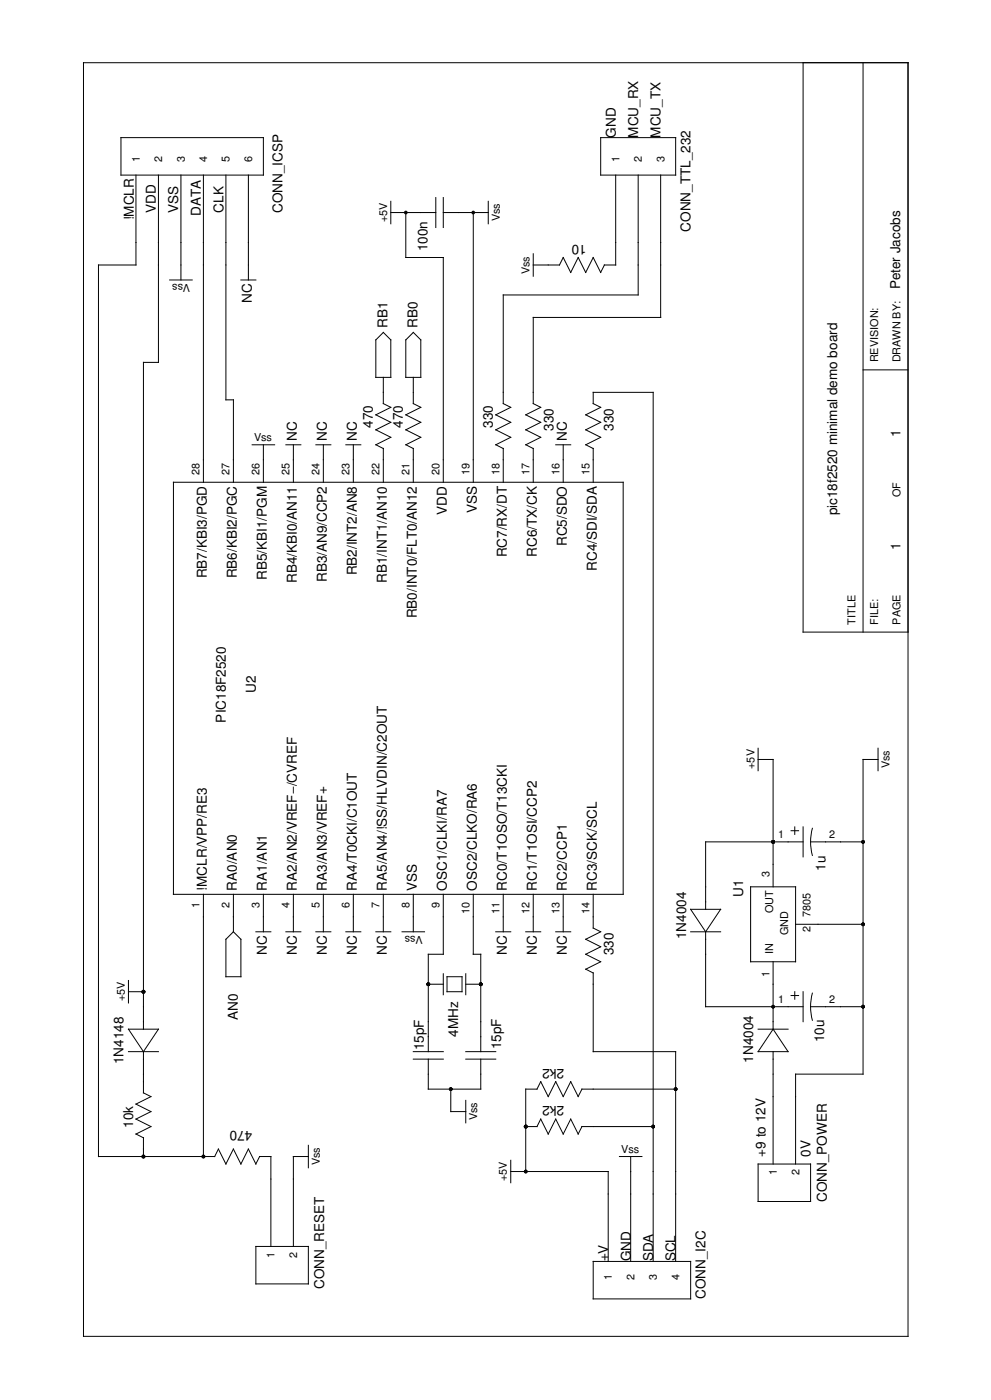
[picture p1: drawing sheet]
<svg xmlns="http://www.w3.org/2000/svg" width="210mm" height="297mm" viewBox="0 0 210 297" stroke-linecap="round" stroke-linejoin="round" font-family="sans-serif">
<g fill="none" stroke="#000" stroke-width=".21">
<path d="M17.7 13.3h174.6v269.9h-174.6zM170.1 13.3v120.7h22.2M182.8 13.3v120.7M25.6 29.2h30.2v7.9h-30.2zM28.8 37.1v19.1h-7.9v188.9h24.6l.8-1.6 1.5 3.2 1.6-3.2 1.6 3.2 1.6-3.2 1.6 3.2M33.6 37.1v39.7h-3.2v141.3M38.3 37.1v22.2M43.1 37.1v65.1M47.8 37.1v47.6h1.6v17.5M52.6 37.1v22.2M127.2 29.2h15.9v7.9h-15.9zM130.4 37.1v19.1h-2.4"/>
<path d="M135.2 37.1v25.4h-28.6v23l1.6 .8-3.2 1.6 3.2 1.6-3.2 1.6 3.2 1.6-3.2 1.6 1.6 .8v7.1M139.9 37.1v30.2h-27v18.2l1.6 .8-3.1 1.6 3.1 1.6-3.1 1.6 3.1 1.6-3.1 1.6 1.5 .8v7.1M35.9 59.3h4.8M51 59.3h3.2M82.8 45h9.5M82.8 42.7v4.7M86 45v9.6h7.9v47.6M92.3 41.9v6.3M93.9 41.9v6.3M93.9 45h9.5M100.2 45v57.2M103.4 42.7v4.7"/>
<path d="M112.9 56.2h5.6l.8-1.6 1.6 3.1 1.6-3.1 1.6 3.1 1.5-3.1 1.6 3.1M112.9 53.8v4.7M128 56.2l-.8 1.5M79.6 72l1.6-1.6 1.6 1.6v8h-3.2zM81.2 80v5.5l1.6 .8-3.2 1.6 3.2 1.6-3.2 1.6 3.2 1.6-3.2 1.6 1.6 .8v7.1M87.5 80v5.5l1.6 .8-3.1 1.6 3.1 1.6-3.1 1.6 3.1 1.6-3.1 1.6 1.5 .8v7.1M87.5 70.4l1.6 1.6v8h-3.1v-8zM182.8 78.4h9.5M53.4 94.3h4.8M55.8 94.3v7.9M60.5 94.3h3.2M62.1 94.3v7.9"/>
<path d="M66.9 94.3h3.2M68.5 94.3v7.9M73.3 94.3h3.1M74.8 94.3v7.9M117.7 94.3h3.2M119.3 94.3v7.9M36.7 102.2h95.3v87.3h-95.3zM125.6 102.2v-7.1l-1.5-.8 3.1-1.6-3.1-1.6 3.1-1.6-3.1-1.6 3.1-1.6-1.6-.8v-2.4h12.7v184.2M160.6 158.6v4.7M186 158.6v4.7M160.6 160.9h3.2v27M167.6 176h1.5"/>
<path d="M168.3 175.2v1.6M170.1 175.2v6.4M170.1 178.4h-20.6v14.3M171.7 178.4h11.1M172.1 175.5a11.1 11.1 0 0 0 0 5.8M186 160.9h-3.2v66.7h-14.3v19.1M43.1 189.5v55.6M49.4 197.5l1.6 1.6v7.9h-3.2v-7.9zM49.4 189.5v8M54.2 197.5h3.2M55.8 189.5v8M60.5 197.5h3.2"/>
<path d="M62.1 189.5v8M66.9 197.5h3.2M68.5 189.5v8M73.3 197.5h3.1M74.8 189.5v8M79.6 197.5h3.2M81.2 189.5v8M85.2 197.5h4.7M87.5 189.5v8M93.9 189.5v12.7h-3.2v20.7M100.2 189.5v12.7h1.6v20.7M105 197.5h3.2"/>
<path d="M106.6 189.5v8M111.4 197.5h3.1M112.9 189.5v8M117.7 197.5h3.2M119.3 189.5v8M125.6 189.5v7.2l1.6 .8-3.1 1.6 3.1 1.5-3.1 1.6 3.1 1.6-3.1 1.6 1.5 .8M146.3 197.5h6.3M146.3 192.7h6.3l-3.1 4.8zM149.5 197.5v15.8h20.6M159 187.9h9.5v15.9h-9.5zM168.5 195.9h14.3M27.2 210.2h3.2"/>
<path d="M27.2 207.8v4.7M27.2 218.1h6.4l-3.2 4.8zM90.7 208.6h3.2M93.9 206.4v4.4M94.7 207h3.2v3.2h-3.2zM98.7 206.4v4.4M98.7 208.6h3.1M125.6 206.2v16.7h17.5v44.4M160.6 218.1h6.3M163.8 218.1l3.1 4.8h-6.3zM163.8 203.8v14.3M167.6 211h1.5"/>
<path d="M168.3 210.2v1.6M170.1 210.2v6.3M171.7 213.3h11.1M172.1 210.5a11.1 11.1 0 0 0 0 5.7M27.2 222.9h6.4M30.4 222.9v8.7l1.6 .8-3.2 1.6 3.2 1.6-3.2 1.6 3.2 1.5-3.2 1.6M87.5 222.9h6.4M87.5 224.5h6.4M90.7 224.5v6.3h11.1v-6.3M95.5 230.8v4.8h3.2M98.7 222.9h6.3M98.7 224.5h6.3"/>
<path d="M98.7 233.2v4.7M111.4 238.7h2.3l.8-1.5 1.6 3.1 1.6-3.1 1.6 3.1 1.6-3.1 1.6 3.1 .8-1.6M123.2 230.8h19.9M123.2 238.7h15.1M123.3 230.8l-.8 1.6-1.6-3.2-1.6 3.2-1.6-3.2-1.6 3.2-1.6-3.2-.8 1.6h-2.3v17.5M163.8 222.9v23.8M28.8 240.3l1.6 .8M30.4 241.1v4M55 245.1h2.4v19M55 245.1l-.8 1.6M65.3 245.1h-3.2v19M65.3 242.7v4.8"/>
<path d="M108.2 248.3h20.6v19M108.2 245.9v4.8M131.2 245.1h4.8M133.6 245.1v22.2M160.6 246.7h11.1v7.9h-11.1zM54.2 264.1h11.1v8h-11.1zM125.6 267.3h20.7v8h-20.7z"/>
</g>
<g fill="#000">
<circle cx="86" cy="45" r=".4"/>
<circle cx="100.2" cy="45" r=".4"/>
<circle cx="163.8" cy="178.4" r=".4"/>
<circle cx="182.8" cy="178.4" r=".4"/>
<circle cx="182.8" cy="195.9" r=".4"/>
<circle cx="30.4" cy="210.2" r=".4"/>
<circle cx="90.7" cy="208.6" r=".4"/>
<circle cx="101.8" cy="208.6" r=".4"/>
<circle cx="163.8" cy="213.3" r=".4"/>
<circle cx="182.8" cy="213.3" r=".4"/>
<circle cx="95.5" cy="230.8" r=".4"/>
<circle cx="111.4" cy="238.7" r=".4"/>
<circle cx="138.3" cy="238.7" r=".4"/>
<circle cx="143.1" cy="230.8" r=".4"/>
<circle cx="30.4" cy="245.1" r=".4"/>
<circle cx="43.1" cy="245.1" r=".4"/>
<circle cx="111.4" cy="248.3" r=".4"/>
</g>
<g font-size="2.9">
<text x="130.4" y="29.2" transform="rotate(-90 130.4 29.2)">GND</text>
<text x="135.2" y="29.2" transform="rotate(-90 135.2 29.2)">MCU_RX</text>
<text x="139.9" y="29.2" transform="rotate(-90 139.9 29.2)">MCU_TX</text>
<text x="28.3" y="46.7" transform="rotate(-90 28.3 46.7)">!MCLR</text>
<text x="33" y="45" transform="rotate(-90 33 45)">VDD</text>
<text x="37.8" y="45.1" transform="rotate(-90 37.8 45.1)">VSS</text>
<text x="42.5" y="45.7" transform="rotate(-90 42.5 45.7)">DATA</text>
<text x="47.4" y="45" transform="rotate(-90 47.4 45)">CLK</text>
<text x="59.9" y="45.1" transform="rotate(-90 59.9 45.1)">CONN_ICSP</text>
<text x="90.5" y="53.3" transform="rotate(-90 90.5 53.3)">100n</text>
<text x="124.2" y="51.9" transform="rotate(-180 124.2 51.9)">10</text>
<text x="146.3" y="49.1" transform="rotate(-90 146.3 49.1)">CONN_TTL_232</text>
<text x="53.4" y="64.3" transform="rotate(-90 53.4 64.3)">NC</text>
<text x="190.6" y="61.3" transform="rotate(-90 190.6 61.3)">Peter Jacobs</text>
<text x="82.1" y="69.4" transform="rotate(-90 82.1 69.4)">RB1</text>
<text x="88.4" y="69.4" transform="rotate(-90 88.4 69.4)">RB0</text>
<text x="62.9" y="93.5" transform="rotate(-90 62.9 93.5)">NC</text>
<text x="69.2" y="93.5" transform="rotate(-90 69.2 93.5)">NC</text>
<text x="75.6" y="93.5" transform="rotate(-90 75.6 93.5)">NC</text>
<text x="79" y="90.6" transform="rotate(-90 79 90.6)">470</text>
<text x="85.3" y="90.6" transform="rotate(-90 85.3 90.6)">470</text>
<text x="104.4" y="90.6" transform="rotate(-90 104.4 90.6)">330</text>
<text x="117.2" y="91.3" transform="rotate(-90 117.2 91.3)">330</text>
<text x="120.1" y="93.5" transform="rotate(-90 120.1 93.5)">NC</text>
<text x="129.9" y="91.3" transform="rotate(-90 129.9 91.3)">330</text>
<text x="190.7" y="92.7" transform="rotate(-90 190.7 92.7)">1</text>
<text x="94.6" y="109" transform="rotate(-90 94.6 109)">VDD</text>
<text x="101" y="108.7" transform="rotate(-90 101 108.7)">VSS</text>
<text x="177.3" y="109.2" transform="rotate(-90 177.3 109.2)">pic18f2520 minimal demo board</text>
<text x="107.4" y="118.1" transform="rotate(-90 107.4 118.1)">RC7/RX/DT</text>
<text x="113.7" y="118" transform="rotate(-90 113.7 118)">RC6/TX/CK</text>
<text x="120.1" y="115.7" transform="rotate(-90 120.1 115.7)">RC5/SDO</text>
<text x="190.7" y="116.5" transform="rotate(-90 190.7 116.5)">1</text>
<text x="43.8" y="122.6" transform="rotate(-90 43.8 122.6)">RB7/KBI3/PGD</text>
<text x="50.2" y="122.6" transform="rotate(-90 50.2 122.6)">RB6/KBI2/PGC</text>
<text x="56.5" y="122.9" transform="rotate(-90 56.5 122.9)">RB5/KBI1/PGM</text>
<text x="62.9" y="123.5" transform="rotate(-90 62.9 123.5)">RB4/KBI0/AN11</text>
<text x="69.2" y="123.4" transform="rotate(-90 69.2 123.4)">RB3/AN9/CCP2</text>
<text x="75.6" y="122" transform="rotate(-90 75.6 122)">RB2/INT2/AN8</text>
<text x="81.9" y="123.5" transform="rotate(-90 81.9 123.5)">RB1/INT1/AN10</text>
<text x="126.4" y="121" transform="rotate(-90 126.4 121)">RC4/SDI/SDA</text>
<text x="88.3" y="131" transform="rotate(-90 88.3 131)">RB0/INT0/FLT0/AN12</text>
<text x="54.2" y="146.9" transform="rotate(-90 54.2 146.9)">U2</text>
<text x="47.8" y="153.1" transform="rotate(-90 47.8 153.1)">PIC18F2520</text>
<text x="174.9" y="184.5" transform="rotate(-90 174.9 184.5)">1u</text>
<text x="43.8" y="188.7" transform="rotate(-90 43.8 188.7)">!MCLR/VPP/RE3</text>
<text x="50.2" y="188.7" transform="rotate(-90 50.2 188.7)">RA0/AN0</text>
<text x="56.5" y="188.7" transform="rotate(-90 56.5 188.7)">RA1/AN1</text>
<text x="62.9" y="188.7" transform="rotate(-90 62.9 188.7)">RA2/AN2/VREF−/CVREF</text>
<text x="69.2" y="188.7" transform="rotate(-90 69.2 188.7)">RA3/AN3/VREF+</text>
<text x="75.6" y="188.7" transform="rotate(-90 75.6 188.7)">RA4/T0CKI/C1OUT</text>
<text x="81.9" y="188.7" transform="rotate(-90 81.9 188.7)">RA5/AN4/!SS/HLVDIN/C2OUT</text>
<text x="88.3" y="188.7" transform="rotate(-90 88.3 188.7)">VSS</text>
<text x="94.6" y="188.7" transform="rotate(-90 94.6 188.7)">OSC1/CLKI/RA7</text>
<text x="101" y="188.7" transform="rotate(-90 101 188.7)">OSC2/CLKO/RA6</text>
<text x="107.4" y="188.7" transform="rotate(-90 107.4 188.7)">RC0/T1OSO/T13CKI</text>
<text x="113.7" y="188.7" transform="rotate(-90 113.7 188.7)">RC1/T1OSI/CCP2</text>
<text x="120.1" y="188.7" transform="rotate(-90 120.1 188.7)">RC2/CCP1</text>
<text x="126.4" y="188.7" transform="rotate(-90 126.4 188.7)">RC3/SCK/SCL</text>
<text x="157.4" y="190" transform="rotate(-90 157.4 190)">U1</text>
<text x="56.5" y="202.4" transform="rotate(-90 56.5 202.4)">NC</text>
<text x="62.9" y="202.4" transform="rotate(-90 62.9 202.4)">NC</text>
<text x="69.2" y="202.4" transform="rotate(-90 69.2 202.4)">NC</text>
<text x="75.6" y="202.4" transform="rotate(-90 75.6 202.4)">NC</text>
<text x="81.9" y="202.4" transform="rotate(-90 81.9 202.4)">NC</text>
<text x="107.4" y="202.4" transform="rotate(-90 107.4 202.4)">NC</text>
<text x="113.7" y="202.4" transform="rotate(-90 113.7 202.4)">NC</text>
<text x="120.1" y="202.4" transform="rotate(-90 120.1 202.4)">NC</text>
<text x="129.9" y="202.4" transform="rotate(-90 129.9 202.4)">330</text>
<text x="145.3" y="199" transform="rotate(-90 145.3 199)">1N4004</text>
<text x="50.4" y="216.2" transform="rotate(-90 50.4 216.2)">AN0</text>
<text x="97.1" y="219.7" transform="rotate(-90 97.1 219.7)">4MHz</text>
<text x="174.6" y="220.8" transform="rotate(-90 174.6 220.8)">10u</text>
<text x="26.1" y="225.5" transform="rotate(-90 26.1 225.5)">1N4148</text>
<text x="89.8" y="222.6" transform="rotate(-90 89.8 222.6)">15pF</text>
<text x="106.1" y="222.3" transform="rotate(-90 106.1 222.3)">15pF</text>
<text x="119.5" y="226.5" transform="rotate(-180 119.5 226.5)">2k2</text>
<text x="159.6" y="225.2" transform="rotate(-90 159.6 225.2)">1N4004</text>
<text x="28.2" y="238.9" transform="rotate(-90 28.2 238.9)">10k</text>
<text x="53.4" y="239.7" transform="rotate(-180 53.4 239.7)">470</text>
<text x="119.5" y="234.4" transform="rotate(-180 119.5 234.4)">2k2</text>
<text x="162.2" y="245.1" transform="rotate(-90 162.2 245.1)">+9 to 12V</text>
<text x="171.7" y="245.1" transform="rotate(-90 171.7 245.1)">0V</text>
<text x="175.1" y="254.7" transform="rotate(-90 175.1 254.7)">CONN_POWER</text>
<text x="128.8" y="267.3" transform="rotate(-90 128.8 267.3)">+V</text>
<text x="133.6" y="267.3" transform="rotate(-90 133.6 267.3)">GND</text>
<text x="138.3" y="267.3" transform="rotate(-90 138.3 267.3)">SDA</text>
<text x="143.1" y="267.3" transform="rotate(-90 143.1 267.3)">SCL</text>
<text x="68.7" y="273.2" transform="rotate(-90 68.7 273.2)">CONN_RESET</text>
<text x="149.5" y="275.3" transform="rotate(-90 149.5 275.3)">CONN_I2C</text>
</g>
<g font-size="2.3">
<text x="29.6" y="34.4" transform="rotate(-90 29.6 34.4)">1</text>
<text x="34.4" y="34.4" transform="rotate(-90 34.4 34.4)">2</text>
<text x="39.1" y="34.4" transform="rotate(-90 39.1 34.4)">3</text>
<text x="43.9" y="34.4" transform="rotate(-90 43.9 34.4)">4</text>
<text x="48.6" y="34.4" transform="rotate(-90 48.6 34.4)">5</text>
<text x="53.4" y="34.4" transform="rotate(-90 53.4 34.4)">6</text>
<text x="131.2" y="34.4" transform="rotate(-90 131.2 34.4)">1</text>
<text x="136" y="34.4" transform="rotate(-90 136 34.4)">2</text>
<text x="140.7" y="34.4" transform="rotate(-90 140.7 34.4)">3</text>
<text x="82" y="47" transform="rotate(-90 82 47)">+5V</text>
<text x="105.9" y="46.9" transform="rotate(-90 105.9 46.9)">Vss</text>
<text x="112.1" y="58.1" transform="rotate(-90 112.1 58.1)">Vss</text>
<text x="40.3" y="60.1" transform="rotate(-180 40.3 60.1)">Vss</text>
<text x="186" y="76.8" transform="rotate(-90 186 76.8)">REVISION:</text>
<text x="190.7" y="76.8" transform="rotate(-90 190.7 76.8)">DRAWN BY:</text>
<text x="53.8" y="93.5">Vss</text>
<text x="42.3" y="100.6" transform="rotate(-90 42.3 100.6)">28</text>
<text x="48.6" y="100.6" transform="rotate(-90 48.6 100.6)">27</text>
<text x="55" y="100.6" transform="rotate(-90 55 100.6)">26</text>
<text x="61.3" y="100.6" transform="rotate(-90 61.3 100.6)">25</text>
<text x="67.7" y="100.6" transform="rotate(-90 67.7 100.6)">24</text>
<text x="74" y="100.6" transform="rotate(-90 74 100.6)">23</text>
<text x="80.4" y="100.6" transform="rotate(-90 80.4 100.6)">22</text>
<text x="86.7" y="100.6" transform="rotate(-90 86.7 100.6)">21</text>
<text x="93.1" y="100.6" transform="rotate(-90 93.1 100.6)">20</text>
<text x="99.4" y="100.6" transform="rotate(-90 99.4 100.6)">19</text>
<text x="105.8" y="100.6" transform="rotate(-90 105.8 100.6)">18</text>
<text x="112.1" y="100.6" transform="rotate(-90 112.1 100.6)">17</text>
<text x="118.5" y="100.6" transform="rotate(-90 118.5 100.6)">16</text>
<text x="124.9" y="100.6" transform="rotate(-90 124.9 100.6)">15</text>
<text x="190.7" y="105.4" transform="rotate(-90 190.7 105.4)">OF</text>
<text x="181.2" y="132.4" transform="rotate(-90 181.2 132.4)">TITLE</text>
<text x="186" y="132.4" transform="rotate(-90 186 132.4)">FILE:</text>
<text x="190.7" y="132.4" transform="rotate(-90 190.7 132.4)">PAGE</text>
<text x="159.8" y="162.9" transform="rotate(-90 159.8 162.9)">+5V</text>
<text x="188.4" y="162.8" transform="rotate(-90 188.4 162.8)">Vss</text>
<text x="164.9" y="177.6">1</text>
<text x="175.7" y="177.6">2</text>
<text x="163" y="185.9" transform="rotate(-90 163 185.9)">3</text>
<text x="42.3" y="192.4" transform="rotate(-90 42.3 192.4)">1</text>
<text x="48.6" y="192.4" transform="rotate(-90 48.6 192.4)">2</text>
<text x="55" y="192.4" transform="rotate(-90 55 192.4)">3</text>
<text x="61.3" y="192.4" transform="rotate(-90 61.3 192.4)">4</text>
<text x="67.7" y="192.4" transform="rotate(-90 67.7 192.4)">5</text>
<text x="74" y="192.4" transform="rotate(-90 74 192.4)">6</text>
<text x="80.4" y="192.4" transform="rotate(-90 80.4 192.4)">7</text>
<text x="86.7" y="192.4" transform="rotate(-90 86.7 192.4)">8</text>
<text x="93.1" y="192.4" transform="rotate(-90 93.1 192.4)">9</text>
<text x="99.4" y="193.7" transform="rotate(-90 99.4 193.7)">10</text>
<text x="105.8" y="193.7" transform="rotate(-90 105.8 193.7)">11</text>
<text x="112.1" y="193.7" transform="rotate(-90 112.1 193.7)">12</text>
<text x="118.5" y="193.7" transform="rotate(-90 118.5 193.7)">13</text>
<text x="124.9" y="193.7" transform="rotate(-90 124.9 193.7)">14</text>
<text x="163.8" y="193.5" transform="rotate(-90 163.8 193.5)">OUT</text>
<text x="171.7" y="194.3" transform="rotate(-90 171.7 194.3)">7805</text>
<text x="171.7" y="197.5" transform="rotate(-90 171.7 197.5)">2</text>
<text x="89.5" y="198.3" transform="rotate(-180 89.5 198.3)">Vss</text>
<text x="163.8" y="202.2" transform="rotate(-90 163.8 202.2)">IN</text>
<text x="166.9" y="198.2" transform="rotate(-90 166.9 198.2)">GND</text>
<text x="163" y="207" transform="rotate(-90 163 207)">1</text>
<text x="26.4" y="212.1" transform="rotate(-90 26.4 212.1)">+5V</text>
<text x="164.9" y="212.5">1</text>
<text x="175.7" y="212.5">2</text>
<text x="101.1" y="237.4" transform="rotate(-90 101.1 237.4)">Vss</text>
<text x="131.6" y="244.3">Vss</text>
<text x="67.8" y="246.9" transform="rotate(-90 67.8 246.9)">Vss</text>
<text x="107.4" y="250.3" transform="rotate(-90 107.4 250.3)">+5V</text>
<text x="164.5" y="249.1" transform="rotate(-90 164.5 249.1)">1</text>
<text x="169.3" y="249.1" transform="rotate(-90 169.3 249.1)">2</text>
<text x="58.2" y="266.5" transform="rotate(-90 58.2 266.5)">1</text>
<text x="62.9" y="266.5" transform="rotate(-90 62.9 266.5)">2</text>
<text x="129.6" y="271.3" transform="rotate(-90 129.6 271.3)">1</text>
<text x="134.4" y="271.3" transform="rotate(-90 134.4 271.3)">2</text>
<text x="139.1" y="271.3" transform="rotate(-90 139.1 271.3)">3</text>
<text x="143.9" y="271.3" transform="rotate(-90 143.9 271.3)">4</text>
</g>
</svg>
